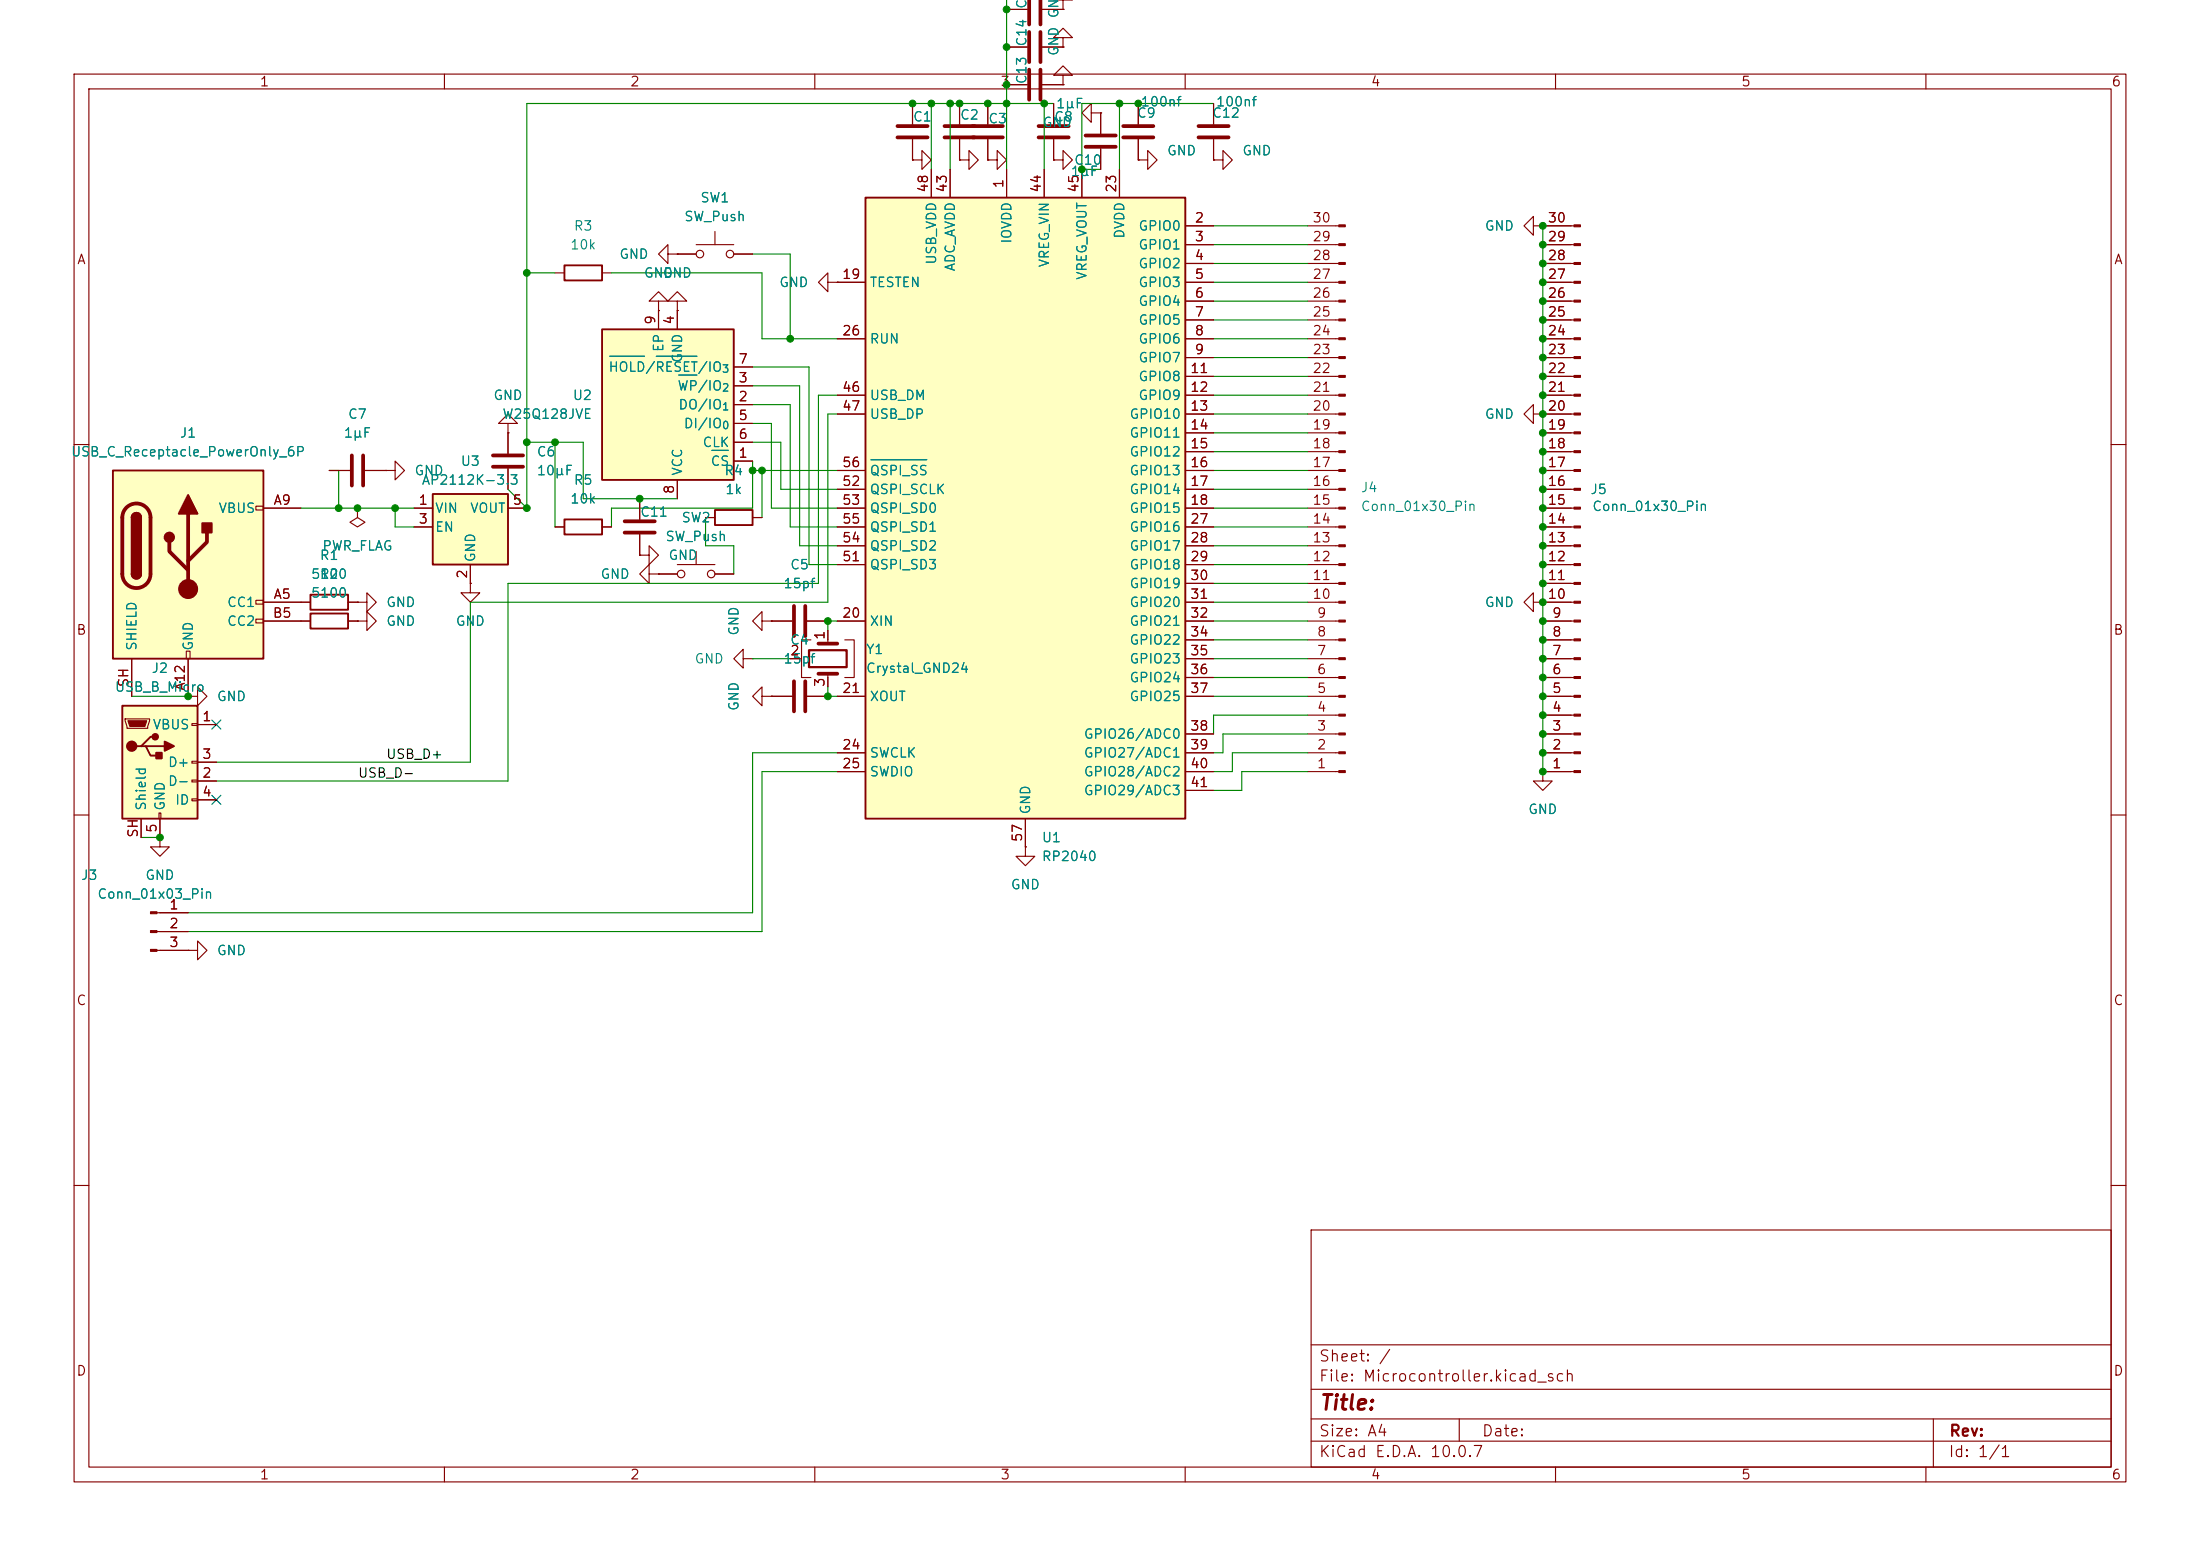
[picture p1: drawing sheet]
<svg xmlns="http://www.w3.org/2000/svg" width="297mm" height="210mm" viewBox="0 0 297 210" stroke-linecap="round" stroke-linejoin="round" font-family="sans-serif">
<g fill="none" stroke="#840000" stroke-width=".15">
<path d="M10 10h277v190h-277zM12 12h273v186h-273zM60 10v2M110 10v2M160 10v2M210 10v2M260 10v2M90.2 34.3v-1.3l-1.3 1.3 1.3 1.3v-1.3h1.2M91.4 34.3h.1M10 60h2M285 60h2M10 110h2"/>
<path d="M138.4 114.3v1.3h1.3l-1.3 1.2-1.2-1.2h1.2M138.4 114.3h.1M208.3 104.1v1.3h1.2l-1.2 1.3-1.3-1.3h1.3M208.3 104.1h.1M285 110h2M21.2 123.2h4.2M21.2 125.7h4.2M21.2 128.3h4.2M10 160h2M177 166h108v32h-108zM285 160h2M60 198v2"/>
<path d="M110 198v2M160 198v2M177 194.5h108M177 191.5h108M177 187.5h108M177 181.5h108M197 191.5v3M210 198v2M260 198v2M261 191.5v6.5"/>
</g>
<g fill="#840000" stroke="#840000" stroke-width=".15">
<path d="M20.3 123.1h.9v.2h-.9z"/>
<path d="M20.3 125.6h.9v.3h-.9z"/>
<path d="M20.3 128.1h.9v.3h-.9z"/>
</g>
<path d="M116.8 26.7h43.2v83.8h-43.2z" fill="#ffffc2"/>
<path d="M116.8 26.7h43.2v83.8h-43.2z" fill="none" stroke="#840000" stroke-width=".25"/>
<g fill="none" stroke="#840000" stroke-width=".15">
<path d="M111.8 38.1v-1.3l-1.3 1.3 1.3 1.3v-1.3h1.2M113 38.1h.1M113 38.1h3.8M125.7 22.9v3.8M128.3 22.9v3.8M135.9 22.9v3.8M141 22.9v3.8M146 22.9v3.8M151.1 22.9v3.8M153.7 21.6h1.2v-1.3l1.3 1.3-1.3 1.3v-1.3M153.7 21.6h.1M160 30.5h3.8"/>
<path d="M160 33h3.8M160 35.6h3.8M160 38.1h3.8M163.8 21.6h1.3v-1.3l1.3 1.3-1.3 1.3v-1.3M163.8 21.6h.1M91.4 40.6h1.3l-1.3-1.2-1.2 1.2h1.2v1.3M91.4 41.9h.1M113 45.7h3.8M113 53.3h3.8M113 55.9h3.8M160 40.6h3.8M160 43.2h3.8"/>
<path d="M160 45.7h3.8M160 48.3h3.8M160 50.8h3.8M160 53.3h3.8M160 55.9h3.8M160 58.4h3.8M63.5 78.7v1.3h1.3l-1.3 1.3-1.3-1.3h1.3M63.5 78.7h.1M113 63.5h3.8M113 66h3.8M113 68.6h3.8M113 71.1h3.8"/>
<path d="M113 73.7h3.8M113 76.2h3.8M160 61h3.8M160 63.5h3.8M160 66h3.8M160 68.6h3.8M160 71.1h3.8M160 73.7h3.8M160 76.2h3.8M160 78.7h3.8M113 83.8h3.8M113 94h3.8"/>
<path d="M160 83.8h3.8M160 94h3.8M160 81.3h3.8M160 86.4h3.8M160 88.9h3.8M160 91.4h3.8M160 99.1h3.8M21.6 113v1.3h1.3l-1.3 1.3-1.3-1.3h1.3M21.6 113h.1M113 101.6h3.8M113 104.1h3.8M138.4 110.5v3.8"/>
<path d="M160 101.6h3.8M160 104.1h3.8M160 106.7h3.8"/>
</g>
<path d="M117.6 62.1h7.5" fill="none" stroke="#008484" stroke-width=".15"/>
<path d="M81.3 44.5h17.8v20.3h-17.8z" fill="#ffffc2"/>
<path d="M81.3 44.5h17.8v20.3h-17.8z" fill="none" stroke="#840000" stroke-width=".25"/>
<g fill="none" stroke="#840000" stroke-width=".15">
<path d="M148.6 15.2v2.8M148.6 20.1v2.8M207 30.5v-1.3l-1.3 1.3 1.3 1.3v-1.3h1.3M208.3 30.5h.1M68.6 57.2h1.2l-1.2-1.3-1.3 1.3h1.3v1.2M68.6 58.4h.1M68.6 58.4v2.8M88.9 40.6h1.3l-1.3-1.2-1.3 1.2h1.3v1.3M88.9 41.9h.1M88.9 41.9v2.6M91.4 41.9v2.6M99.1 54.6h2.5"/>
<path d="M99.1 52.1h2.5M99.1 57.2h2.5M99.1 59.7h2.5M99.1 49.5h2.5M52.1 63.5h1.2v-1.3l1.3 1.3-1.3 1.3v-1.3M52.1 63.5h.1M68.6 63.2v2.8M91.4 64.8v2.5M99.1 62.2h2.5M25.4 128.3h1.3v-1.3l1.2 1.3-1.2 1.2v-1.2M25.4 128.3h.1"/>
</g>
<path d="M82.3 48.1h4.7M88.6 48.1h5.5M91.6 50.6h2.5M96.1 60.8h2.2" fill="none" stroke="#008484" stroke-width=".15"/>
<path d="M146.6 19.8h4M146.6 18.3h4M66.5 61.5h4.1M66.5 63h4.1" fill="none" stroke="#840000" stroke-width=".51"/>
<path d="M58.4 66.7h10.2v9.5h-10.2z" fill="#ffffc2"/>
<path d="M76.2 35.8h5.1v2h-5.1zM58.4 66.7h10.2v9.5h-10.2zM76.2 70.1h5.1v2h-5.1zM96.5 68.8h5.1v2.1h-5.1z" fill="none" stroke="#840000" stroke-width=".25"/>
<g fill="none" stroke="#840000" stroke-width=".15">
<path d="M142.3 -.1l-.1 .1h1.3v1.3M144.7 -.1l.1 .1h-1.3M123.2 14v2.8M123.2 18.8v2.8M129.5 14v2.8M129.5 18.8v2.8M133.3 14v2.8M133.3 18.8v2.8M135.9 11.4h2.8M135.9 1.3h2.8M135.9 6.4h2.8M140.7 11.4h2.8"/>
<path d="M140.7 1.3h2.8M140.7 6.4h2.8M142.2 14v2.8M142.2 18.8v2.8M143.5 1.3h.1M143.5 10.2h1.3l-1.3-1.3-1.3 1.3h1.3v1.2M143.5 11.4h.1M143.5 5.1h1.3l-1.3-1.3-1.3 1.3h1.3v1.3M143.5 6.4h.1M147.3 15.2v-1.2l-1.3 1.2 1.3 1.3v-1.3h1.3M148.6 15.2h.1M153.7 14v2.8"/>
<path d="M153.7 18.8v2.8M163.8 14v2.8M163.8 18.8v2.8M74.9 36.8h1.3M81.3 36.8h1.2M91.4 34.3h2.6M94 33h5.1M96.5 31.2v1.8M99.1 34.3h2.5M123.2 21.6h1.3v-1.3l1.2 1.3-1.2 1.3v-1.3M123.2 21.6h.1M129.5 21.6h1.3v-1.3l1.3 1.3-1.3 1.3v-1.3"/>
<path d="M129.5 21.6h.1M133.3 21.6h1.3v-1.3l1.3 1.3-1.3 1.3v-1.3M133.3 21.6h.1M142.2 21.6h1.3v-1.3l1.3 1.3-1.3 1.3v-1.3M142.2 21.6h.1M176.5 33h4.2M176.5 38.1h4.2M176.5 35.6h4.2M176.5 30.5h4.2M208.3 33h4.2M208.3 38.1h4.2M208.3 35.6h4.2"/>
<path d="M208.3 30.5h4.2M176.5 58.4h4.2M176.5 55.9h4.2M176.5 53.3h4.2M176.5 50.8h4.2M176.5 48.3h4.2M176.5 45.7h4.2M176.5 43.2h4.2M176.5 40.6h4.2M207 55.9v-1.3l-1.3 1.3 1.3 1.3v-1.3h1.3M208.3 55.9h.1M208.3 58.4h4.2"/>
<path d="M208.3 55.9h4.2M208.3 53.3h4.2M208.3 50.8h4.2M208.3 48.3h4.2M208.3 45.7h4.2M208.3 43.2h4.2M208.3 40.6h4.2M55.9 68.6h2.5M55.9 71.1h2.5M63.5 76.2v2.5M68.6 68.6h2.5M74.9 71.1h1.3"/>
<path d="M81.3 71.1h1.2M86.4 74.9h1.2v-1.2l1.3 1.2-1.3 1.3v-1.3M86.4 74.9h.1M86.4 67.3v2.8M86.4 72.1v2.8M87.6 77.5v-1.3l-1.2 1.3 1.2 1.2v-1.2h1.3M88.9 77.5h.1M88.9 77.5h2.5M91.4 76.2h5.1M94 74.4v1.8M95.2 69.9h1.3M96.5 77.5h2.6"/>
<path d="M101.6 69.9h1.3M176.5 68.6h4.2M176.5 71.1h4.2M176.5 78.7h4.2M176.5 76.2h4.2M176.5 73.7h4.2M176.5 66h4.2M176.5 63.5h4.2M176.5 61h4.2M208.3 68.6h4.2M208.3 71.1h4.2M208.3 78.7h4.2"/>
<path d="M208.3 76.2h4.2M208.3 73.7h4.2M208.3 66h4.2M208.3 63.5h4.2M208.3 61h4.2M100.3 88.9v-1.3l-1.2 1.3 1.2 1.3v-1.3h1.3M101.6 88.9h.1M102.9 94v-1.3l-1.3 1.3 1.3 1.3v-1.3h1.2M102.9 83.8v-1.2l-1.3 1.2 1.3 1.3v-1.3h1.2M104.1 94h.1M104.1 83.8h.1M104.1 94h2.8"/>
<path d="M104.1 83.8h2.8M106.7 88.9h1.5M109 94h2.8M109 83.8h2.8M109.5 86.4h-1.3v5h1.3M111.8 85.1v1.8M111.8 90.9v1.8M114 86.4h1.3v5h-1.3M176.5 94h4.2M176.5 99.1h4.2M176.5 96.5h4.2M176.5 91.4h4.2"/>
<path d="M176.5 88.9h4.2M176.5 86.4h4.2M176.5 83.8h4.2M176.5 81.3h4.2M207 81.3v-1.3l-1.3 1.3 1.3 1.3v-1.3h1.3M208.3 81.3h.1M208.3 94h4.2M208.3 99.1h4.2M208.3 96.5h4.2M208.3 91.4h4.2M208.3 88.9h4.2M208.3 86.4h4.2"/>
<path d="M208.3 83.8h4.2M208.3 81.3h4.2M176.5 104.1h4.2M176.5 101.6h4.2M208.3 104.1h4.2M208.3 101.6h4.2"/>
<circle cx="94.5" cy="34.3" r=".51"/>
<circle cx="98.6" cy="34.3" r=".51"/>
<circle cx="91.9" cy="77.5" r=".51"/>
<circle cx="96" cy="77.5" r=".51"/>
</g>
<g fill="none" stroke="#840000" stroke-width=".51">
<path d="M138.9 0v3.3M140.5 0v3.3M121.2 17h4M121.2 18.5h4M127.5 17h7.9M127.5 18.5h7.9M138.9 4.3v4.1M138.9 9.4v4.1M140.2 17h4.1M140.2 18.5h4.1M140.5 4.3v4.1M140.5 9.4v4.1"/>
<path d="M151.6 17h4.1M151.6 18.5h4.1M161.8 17h4.1M161.8 18.5h4.1M84.3 70.4h4.1M84.3 71.9h4.1M107.2 81.8v4.1M107.2 91.9v4.1M108.7 81.8v4.1M108.7 91.9v4.1M110.5 86.9h2.5M110.5 90.9h2.5"/>
</g>
<g fill="#840000" stroke="#840000" stroke-width=".15">
<path d="M180.7 104h.9v.3h-.9z"/>
<path d="M180.7 101.5h.9v.2h-.9z"/>
<path d="M180.7 98.9h.9v.3h-.9z"/>
<path d="M180.7 96.4h.9v.2h-.9z"/>
<path d="M180.7 93.9h.9v.2h-.9z"/>
<path d="M180.7 91.3h.9v.3h-.9z"/>
<path d="M180.7 88.8h.9v.2h-.9z"/>
<path d="M180.7 86.2h.9v.3h-.9z"/>
<path d="M180.7 83.7h.9v.2h-.9z"/>
<path d="M180.7 81.2h.9v.2h-.9z"/>
<path d="M180.7 78.6h.9v.3h-.9z"/>
<path d="M180.7 76.1h.9v.2h-.9z"/>
<path d="M180.7 73.5h.9v.3h-.9z"/>
<path d="M180.7 71h.9v.2h-.9z"/>
<path d="M180.7 68.5h.9v.2h-.9z"/>
<path d="M180.7 65.9h.9v.3h-.9z"/>
<path d="M180.7 63.4h.9v.2h-.9z"/>
<path d="M180.7 60.8h.9v.3h-.9z"/>
<path d="M180.7 58.3h.9v.2h-.9z"/>
<path d="M180.7 55.8h.9v.2h-.9z"/>
<path d="M180.7 53.2h.9v.3h-.9z"/>
<path d="M180.7 50.7h.9v.2h-.9z"/>
<path d="M180.7 48.1h.9v.3h-.9z"/>
<path d="M180.7 45.6h.9v.2h-.9z"/>
<path d="M180.7 43.1h.9v.2h-.9z"/>
<path d="M180.7 40.5h.9v.3h-.9z"/>
<path d="M180.7 38h.9v.2h-.9z"/>
<path d="M180.7 35.4h.9v.3h-.9z"/>
<path d="M180.7 32.9h.9v.2h-.9z"/>
<path d="M180.7 30.4h.9v.2h-.9z"/>
<path d="M212.5 104h.9v.3h-.9z"/>
<path d="M212.5 101.5h.9v.2h-.9z"/>
<path d="M212.5 98.9h.9v.3h-.9z"/>
<path d="M212.5 96.4h.9v.2h-.9z"/>
<path d="M212.5 93.9h.9v.2h-.9z"/>
<path d="M212.5 91.3h.9v.3h-.9z"/>
<path d="M212.5 88.8h.9v.2h-.9z"/>
<path d="M212.5 86.2h.9v.3h-.9z"/>
<path d="M212.5 83.7h.9v.2h-.9z"/>
<path d="M212.5 81.2h.9v.2h-.9z"/>
<path d="M212.5 78.6h.9v.3h-.9z"/>
<path d="M212.5 76.1h.9v.2h-.9z"/>
<path d="M212.5 73.5h.9v.3h-.9z"/>
<path d="M212.5 71h.9v.2h-.9z"/>
<path d="M212.5 68.5h.9v.2h-.9z"/>
<path d="M212.5 65.9h.9v.3h-.9z"/>
<path d="M212.5 63.4h.9v.2h-.9z"/>
<path d="M212.5 60.8h.9v.3h-.9z"/>
<path d="M212.5 58.3h.9v.2h-.9z"/>
<path d="M212.5 55.8h.9v.2h-.9z"/>
<path d="M212.5 53.2h.9v.3h-.9z"/>
<path d="M212.5 50.7h.9v.2h-.9z"/>
<path d="M212.5 48.1h.9v.3h-.9z"/>
<path d="M212.5 45.6h.9v.2h-.9z"/>
<path d="M212.5 43.1h.9v.2h-.9z"/>
<path d="M212.5 40.5h.9v.3h-.9z"/>
<path d="M212.5 38h.9v.2h-.9z"/>
<path d="M212.5 35.4h.9v.3h-.9z"/>
<path d="M212.5 32.9h.9v.2h-.9z"/>
<path d="M212.5 30.4h.9v.2h-.9z"/>
</g>
<path d="M109.2 87.8h5.1v2.2h-5.1z" fill="none" stroke="#840000" stroke-width=".3"/>
<path d="M15.2 63.5h20.4v25.4h-20.4z" fill="#ffffc2"/>
<path d="M34.5 68.3h1.1v.5h-1.1zM35.6 68.6h5M17.8 88.9v5.1M25.1 87.9h.6v1h-.6zM25.4 88.9v5.1M34.5 81h1.1v.5h-1.1zM34.5 83.6h1.1v.5h-1.1zM35.6 81.3h5M35.6 83.8h5" fill="none" stroke="#840000" stroke-width=".15"/>
<path d="M15.2 63.5h20.4v25.4h-20.4zM17.8 69.9a.64 .64 0 0 1 .6-.7 .64 .64 0 0 1 .6 .7M17.8 77.5a.64 .64 0 0 0 .6 .6 .64 .64 0 0 0 .6-.6" fill="none" stroke="#840000" stroke-width=".25"/>
<path d="M17.1 68.5a1.9 1.9 0 0 1 2-.4 1.9 1.9 0 0 1 1.2 1.8v7.6a1.91 1.91 0 0 1-1.9 1.9 1.91 1.91 0 0 1-1.9-1.9v-7.6a1.9 1.9 0 0 1 .6-1.4zM22.9 73.2v1.2l2.5 2.6M25.4 69.3v10.2M27.9 71.9v1.3l-2.5 2.5" fill="none" stroke="#840000" stroke-width=".51"/>
<g fill="#840000" stroke="#840000" stroke-width=".25">
<path d="M17.8 69.9h1.2v7.6h-1.2z"/>
<path d="M18 69.4a.64 .64 0 0 1 .7-.1 .64 .64 0 0 1 .3 .6h-1.2z"/>
<path d="M17.8 77.5h1.2a.64 .64 0 0 1-.6 .6 .64 .64 0 0 1-.6-.6z"/>
<path d="M25.4 66.8l1.3 2.5h-2.6z"/>
<path d="M27.3 70.6h1.3v1.3h-1.3z"/>
<circle cx="22.9" cy="72.5" r=".63"/>
</g>
<circle cx="25.4" cy="79.5" r="1.27" fill="#840000" stroke="#840000" stroke-width=".15"/>
<path d="M16.5 95.3h10.2v15.2h-10.2z" fill="#ffffc2"/>
<path d="M16.5 95.3h10.2v15.2h-10.2zM21 99.4h-.7l-1.3 1.3h-.6M41.9 80.3h5.1v2h-5.1zM41.9 82.8h5.1v2h-5.1zM19 100.7h.7l.6 1.3h1.3M19.7 100.7h2.5" fill="none" stroke="#840000" stroke-width=".25"/>
<g fill="none" stroke="#840000" stroke-width=".15">
<path d="M123.2 14v2.8M123.2 18.8v2.8M129.5 14v2.8M129.5 18.8v2.8M133.3 14v2.8M133.3 18.8v2.8M135.9 1.3h2.8M135.9 6.4h2.8M135.9 11.4h2.8M140.7 1.3h2.8M140.7 6.4h2.8M140.7 11.4h2.8"/>
<path d="M142.2 14v2.8M142.2 18.8v2.8M143.5 1.3h.1M143.5 11.4h.1M143.5 6.4h.1M148.6 15.2h.1M148.6 15.2v2.8M153.7 14v2.8M153.7 18.8v2.8M163.8 14v2.8M163.8 18.8v2.8M91.4 34.3h.1"/>
<path d="M91.4 34.3h2.6M99.1 34.3h2.5M113 38.1h.1M113 38.1h3.8M123.2 21.6h.1M125.7 22.9v3.8M128.3 22.9v3.8M129.5 21.6h.1M133.3 21.6h.1M135.9 22.9v3.8M141 22.9v3.8M142.2 21.6h.1"/>
<path d="M146 22.9v3.8M148.6 20.1v2.8M151.1 22.9v3.8M153.7 21.6h.1M160 30.5h3.8M160 33h3.8M160 35.6h3.8M160 38.1h3.8M163.8 21.6h.1M208.3 30.5h.1M208.3 30.5h3.8M208.3 33h3.8"/>
<path d="M208.3 35.6h3.8M208.3 38.1h3.8M68.6 58.4h.1M68.6 58.4v2.8M88.9 41.9h.1M88.9 41.9v2.6M91.4 41.9h.1M91.4 41.9v2.6M99.1 54.6h2.5M99.1 52.1h2.5M99.1 57.2h2.5M99.1 59.7h2.5"/>
<path d="M99.1 49.5h2.5M113 45.7h3.8M113 53.3h3.8M113 55.9h3.8M160 40.6h3.8M160 43.2h3.8M160 45.7h3.8M160 48.3h3.8M160 50.8h3.8M160 53.3h3.8M160 55.9h3.8M160 58.4h3.8"/>
<path d="M208.3 55.9h.1M208.3 40.6h3.8M208.3 43.2h3.8M208.3 45.7h3.8M208.3 48.3h3.8M208.3 50.8h3.8M208.3 53.3h3.8M208.3 55.9h3.8M208.3 58.4h3.8M35.6 68.6h5M44.4 63.5h2.8M48.3 68.6v1.3l1 .6-1 .6-1.1-.6 1.1-.6"/>
<path d="M48.3 68.6h.1M49.3 63.5h2.8M52.1 63.5h.1M55.9 68.6h2.5M55.9 71.1h2.5M63.5 78.7h.1M63.5 76.2v2.5M68.6 68.6h2.5M68.6 63.2v2.8M74.9 71.1h1.3M81.3 71.1h1.2M86.4 74.9h.1"/>
<path d="M86.4 67.3v2.8M86.4 72.1v2.8M88.9 77.5h.1M88.9 77.5h2.5M91.4 64.8v2.5M95.2 69.9h1.3M96.5 77.5h2.6M99.1 62.2h2.5M101.6 69.9h1.3M113 63.5h3.8M113 66h3.8M113 68.6h3.8"/>
<path d="M113 71.1h3.8M113 73.7h3.8M113 76.2h3.8M160 63.5h3.8M160 61h3.8M160 66h3.8M160 68.6h3.8M160 71.1h3.8M160 73.7h3.8M160 76.2h3.8M160 78.7h3.8M208.3 63.5h3.8"/>
<path d="M208.3 61h3.8M208.3 66h3.8M208.3 68.6h3.8M208.3 71.1h3.8M208.3 73.7h3.8M208.3 76.2h3.8M208.3 78.7h3.8M16.9 97h3.3v.3l-.3 1h-2.8zM17.8 88.9v5.1M25.4 94h1.3v-1.3l1.2 1.3-1.2 1.3v-1.3M25.4 94h.1M25.4 88.9v5.1"/>
<path d="M25.9 97.7h.8v.2h-.8zM26.7 97.8h2.5M35.6 81.3h6.3M35.6 83.8h6.3M47 81.3h1.3M47 83.8h1.3M48.3 81.3h1.2v-1.3l1.3 1.3-1.3 1.3v-1.3M48.3 81.3h.1M48.3 83.8h1.2v-1.2l1.3 1.2-1.3 1.3v-1.3M48.3 83.8h.1M104.1 94h.1M104.1 83.8h.1"/>
<path d="M104.1 83.8h2.8M104.1 94h2.8M106.7 88.9h1.2M109 83.8h2.8M109 94h2.8M111.8 85.1v1.3M111.8 91.4v1.3M113 83.8h3.8M113 94h3.8M160 81.3h3.8M160 83.8h3.8M160 94h3.8"/>
<path d="M160 86.4h3.8M160 88.9h3.8M160 91.4h3.8M160 99.1h3.8M208.3 81.3h.1M208.3 81.3h3.8M208.3 83.8h3.8M208.3 94h3.8M208.3 86.4h3.8M208.3 88.9h3.8M208.3 91.4h3.8M208.3 99.1h3.8"/>
<path d="M208.3 96.5h3.8M19 110.5v2.5M21.5 109.7h.2v.8h-.2zM21.6 113h.1M21.6 110.5v2.5M25.9 102.7h.8v.3h-.8zM25.9 105.3h.8v.2h-.8zM25.9 107.8h.8v.3h-.8zM26.7 105.4h2.5M26.7 102.9h2.5M26.7 108h2.5M113 101.6h3.8"/>
<path d="M113 104.1h3.8M138.4 114.3h.1M138.4 110.5v3.8M160 101.6h3.8M160 104.1h3.8M160 106.7h3.8M208.3 104.1h.1M208.3 101.6h3.8M208.3 104.1h3.8M21.6 123.2h3.8M21.6 125.7h3.8M21.6 128.3h3.8"/>
<path d="M25.4 128.3h.1"/>
</g>
<path d="M17.3 97.3h2.5l-.2 .7h-2.1z" fill="#840000" stroke="#840000" stroke-width=".15"/>
<g fill="#840000" stroke="#840000" stroke-width=".25">
<path d="M21.1 101.6h.7v.8h-.7z"/>
<path d="M22.2 100.1l1.3 .6-1.3 .6z"/>
<circle cx="17.8" cy="100.7" r=".63"/>
<circle cx="21" cy="99.4" r=".38"/>
</g>
<path d="M47.5 61.5v4M49 61.5v4" fill="none" stroke="#840000" stroke-width=".51"/>
<g fill="none" stroke="#008400" stroke-width=".15">
<path d="M135.9 -.1v23M125.7 14v8.9M128.3 14v8.9M141 14v8.9M142.2 14h-71.1v54.6l-2.5-2.6M151.1 14v8.9M163.8 14h-17.8v8.9h2.6M71.1 36.8h3.8M82.5 36.8h20.4v8.9h10.1M101.6 34.3h5.1v11.4M163.8 30.5h12.7M163.8 33h12.7"/>
<path d="M163.8 38.1h12.7M163.8 35.6h12.7M208.3 30.5v73.6M71.1 59.7h7.6v7.6h12.7M74.9 59.7v11.4M101.6 54.6h5.1v16.5h6.3M101.6 57.2h2.5v11.4h8.9M101.6 49.5h7.6v26.7h3.8M101.6 59.7h3.8v6.3h7.6M101.6 52.1h6.3v21.6h5.1M113 53.3h-2.5v25.4h-41.9v26.7h-39.4M113 55.9h-1.2v25.4h-48.3v21.6h-34.3"/>
<path d="M163.8 45.7h12.7M163.8 55.9h12.7M163.8 40.6h12.7M163.8 43.2h12.7M163.8 50.8h12.7M163.8 58.4h12.7M163.8 53.3h12.7M163.8 48.3h12.7M40.6 68.6h15.3M44.4 63.5h1.3v5.1M53.3 68.6v2.5h2.6M95.2 69.9v3.8h3.9v3.8"/>
<path d="M101.6 62.2v6.4h-19.1v2.5M101.6 63.5h11.4M102.9 63.5v6.4M163.8 68.6h12.7M163.8 71.1h12.7M163.8 76.2h12.7M163.8 63.5h12.7M163.8 78.7h12.7M163.8 66h12.7M163.8 61h12.7M163.8 73.7h12.7M17.8 94h7.6"/>
<path d="M101.6 88.9h5.1M111.8 92.7v1.3h1.2M113 83.8h-1.2v1.3M163.8 94h12.7M163.8 81.3h12.7M163.8 88.9h12.7M163.8 83.8h12.7M163.8 91.4h12.7M163.8 86.4h12.7M176.5 99.1h-11.4v2.5h-1.3M176.5 96.5h-12.7v2.6M19 113h2.6"/>
<path d="M113 104.1h-10.1v21.6h-77.5M113 101.6h-11.4v21.6h-76.2M176.5 101.6h-10.1v2.5h-2.6M176.5 104.1h-8.9v2.6h-3.8"/>
</g>
<path d="M28.6 97.2l1.2 1.2M29.8 97.2l-1.2 1.2M28.6 107.3l1.2 1.3M29.8 107.3l-1.2 1.3" fill="none" stroke="#000084" stroke-width=".15"/>
<path d="M82.3 48.1h4.7M88.6 48.1h5.5M91.6 50.6h2.5M96.1 60.8h2.2M117.6 62.1h7.5" fill="none" stroke="#008484" stroke-width=".15"/>
<g fill="#008400" stroke="#008400" stroke-width=".14">
<circle cx="208.3" cy="96.5" r=".46"/>
<circle cx="208.3" cy="99.1" r=".46"/>
<circle cx="208.3" cy="104.1" r=".46"/>
<circle cx="208.3" cy="101.6" r=".46"/>
<circle cx="208.3" cy="83.8" r=".46"/>
<circle cx="208.3" cy="81.3" r=".46"/>
<circle cx="208.3" cy="86.4" r=".46"/>
<circle cx="208.3" cy="94" r=".46"/>
<circle cx="208.3" cy="88.9" r=".46"/>
<circle cx="208.3" cy="91.4" r=".46"/>
<circle cx="71.1" cy="59.7" r=".46"/>
<circle cx="71.1" cy="36.8" r=".46"/>
<circle cx="86.4" cy="67.3" r=".46"/>
<circle cx="106.7" cy="45.7" r=".46"/>
<circle cx="53.3" cy="68.6" r=".46"/>
<circle cx="111.8" cy="94" r=".46"/>
<circle cx="208.3" cy="33" r=".46"/>
<circle cx="208.3" cy="35.6" r=".46"/>
<circle cx="208.3" cy="38.1" r=".46"/>
<circle cx="208.3" cy="30.5" r=".46"/>
<circle cx="146" cy="22.9" r=".46"/>
<circle cx="208.3" cy="40.6" r=".46"/>
<circle cx="208.3" cy="43.2" r=".46"/>
<circle cx="208.3" cy="45.7" r=".46"/>
<circle cx="153.7" cy="14" r=".46"/>
<circle cx="135.9" cy="14" r=".46"/>
<circle cx="141" cy="14" r=".46"/>
<circle cx="151.1" cy="14" r=".46"/>
<circle cx="208.3" cy="61" r=".46"/>
<circle cx="208.3" cy="58.4" r=".46"/>
<circle cx="208.3" cy="55.9" r=".46"/>
<circle cx="208.3" cy="68.6" r=".46"/>
<circle cx="208.3" cy="71.1" r=".46"/>
<circle cx="208.3" cy="76.2" r=".46"/>
<circle cx="208.3" cy="78.7" r=".46"/>
<circle cx="208.3" cy="73.7" r=".46"/>
<circle cx="208.3" cy="50.8" r=".46"/>
<circle cx="208.3" cy="53.3" r=".46"/>
<circle cx="208.3" cy="48.3" r=".46"/>
<circle cx="208.3" cy="63.5" r=".46"/>
<circle cx="208.3" cy="66" r=".46"/>
<circle cx="102.9" cy="63.5" r=".46"/>
<circle cx="101.6" cy="63.5" r=".46"/>
<circle cx="111.8" cy="83.8" r=".46"/>
<circle cx="74.9" cy="59.7" r=".46"/>
<circle cx="71.1" cy="68.6" r=".46"/>
<circle cx="128.3" cy="14" r=".46"/>
<circle cx="123.2" cy="14" r=".46"/>
<circle cx="125.7" cy="14" r=".46"/>
<circle cx="135.9" cy="11.4" r=".46"/>
<circle cx="133.3" cy="14" r=".46"/>
<circle cx="135.9" cy="1.3" r=".46"/>
<circle cx="135.9" cy="6.4" r=".46"/>
<circle cx="129.5" cy="14" r=".46"/>
<circle cx="48.3" cy="68.6" r=".46"/>
<circle cx="45.7" cy="68.6" r=".46"/>
<circle cx="25.4" cy="94" r=".46"/>
<circle cx="21.6" cy="113" r=".46"/>
</g>
<text font-size="2" fill="#840000" x="178" y="190.8">Title:</text>
<g font-size="1.5" fill="#840000">
<text x="178" y="184.1">Sheet: /</text>
<text x="178" y="186.8">File: Microcontroller.kicad_sch</text>
<text x="178" y="197">KiCad E.D.A. 10.0.7</text>
<text x="178" y="194.2">Size: A4</text>
<text x="200" y="194.2">Date:</text>
<text x="263" y="197">Id: 1/1</text>
<text x="263" y="194.2">Rev:</text>
</g>
<g font-size="1.3" fill="#008484">
<text x="138.9" y="1.3" transform="rotate(-90 138.9 1.3)">C1</text>
<text x="143.2" y="2.6" transform="rotate(-90 143.2 2.6)">GND</text>
<text x="138.9" y="11.4" transform="rotate(-90 138.9 11.4)">C13</text>
<text x="138.9" y="6.4" transform="rotate(-90 138.9 6.4)">C14</text>
<text x="143.2" y="7.6" transform="rotate(-90 143.2 7.6)">GND</text>
<text x="123.2" y="16.7">C1</text>
<text x="129.5" y="16.5">C2</text>
<text x="133.3" y="17">C3</text>
<text x="140.7" y="17.5">GND</text>
<text x="142.2" y="16.7">C8</text>
<text x="142.5" y="14.9">1µF</text>
<text x="153.4" y="16.2">C9</text>
<text x="153.9" y="14.7">100nf</text>
<text x="163.6" y="16.2">C12</text>
<text x="164.1" y="14.7">100nf</text>
<text x="144.9" y="22.6">C10</text>
<text x="157.5" y="21.3">GND</text>
<text x="167.6" y="21.3">GND</text>
<text x="94.5" y="27.6">SW1</text>
<text x="144.5" y="24.1">1µF</text>
<text x="76.9" y="34">10k</text>
<text x="77.4" y="31.4">R3</text>
<text x="83.5" y="35.3">GND</text>
<text x="92.3" y="30.2">SW_Push</text>
<text x="126.7" y="35.8" transform="rotate(-90 126.7 35.8)">USB_VDD</text>
<text x="136.9" y="33" transform="rotate(-90 136.9 33)">IOVDD</text>
<text x="152.1" y="32.3" transform="rotate(-90 152.1 32.3)">DVDD</text>
<text x="153.6" y="31.4">GPIO0</text>
<text x="153.6" y="34">GPIO1</text>
<text x="200.4" y="31.4">GND</text>
<text x="86.8" y="37.8">GND</text>
<text x="89.4" y="37.8">GND</text>
<text x="105.1" y="39.1">GND</text>
<text x="117.3" y="39.1">TESTEN</text>
<text x="129.2" y="36.7" transform="rotate(-90 129.2 36.7)">ADC_AVDD</text>
<text x="141.9" y="36.2" transform="rotate(-90 141.9 36.2)">VREG_VIN</text>
<text x="147" y="37.9" transform="rotate(-90 147 37.9)">VREG_VOUT</text>
<text x="153.6" y="36.5">GPIO2</text>
<text x="153.6" y="39.1">GPIO3</text>
<text x="153.6" y="41.6">GPIO4</text>
<text x="89.9" y="47.6" transform="rotate(-90 89.9 47.6)">EP</text>
<text x="117.3" y="46.7">RUN</text>
<text x="153.6" y="44.1">GPIO5</text>
<text x="153.6" y="46.7">GPIO6</text>
<text x="82.1" y="50.5">HOLD/RESET/IO</text>
<text x="91.4" y="53">WP/IO</text>
<text x="92.4" y="49.1" transform="rotate(-90 92.4 49.1)">GND</text>
<text x="153.6" y="49.2">GPIO7</text>
<text x="153.6" y="51.8">GPIO8</text>
<text x="24.2" y="59.4">J1</text>
<text x="46.3" y="59.4">1µF</text>
<text x="46.9" y="56.8">C7</text>
<text x="66.5" y="54.3">GND</text>
<text x="67.7" y="56.8">W25Q128JVE</text>
<text x="77.2" y="54.3">U2</text>
<text x="91.5" y="55.6">DO/IO</text>
<text x="92.2" y="58.1">DI/IO</text>
<text x="117.3" y="54.3">USB_DM</text>
<text x="117.3" y="56.8">USB_DP</text>
<text x="152.4" y="56.8">GPIO10</text>
<text x="152.4" y="59.4">GPIO11</text>
<text x="153.6" y="54.3">GPIO9</text>
<text x="200.4" y="56.8">GND</text>
<text x="9.5" y="61.9">USB_C_Receptacle_PowerOnly_6P</text>
<text x="55.9" y="64.5">GND</text>
<text x="56.8" y="65.7">AP2112K-3.3</text>
<text x="62.1" y="63.2">U3</text>
<text x="72.4" y="61.9">C6</text>
<text x="72.4" y="64.5">10µF</text>
<text x="77.4" y="65.7">R5</text>
<text x="92.4" y="64.3" transform="rotate(-90 92.4 64.3)">VCC</text>
<text x="94.8" y="60.7">CLK</text>
<text x="95.8" y="63.2">CS</text>
<text x="97.7" y="64.5">R4</text>
<text x="117.3" y="64.5">QSPI_SS</text>
<text x="152.4" y="61.9">GPIO12</text>
<text x="152.4" y="64.5">GPIO13</text>
<text x="29.4" y="69.5">VBUS</text>
<text x="58.6" y="69.5">VIN</text>
<text x="63.4" y="69.5">VOUT</text>
<text x="76.9" y="68.3">10k</text>
<text x="86.3" y="70.1">C11</text>
<text x="91.9" y="70.8">SW2</text>
<text x="97.8" y="67">1k</text>
<text x="117.3" y="67">QSPI_SCLK</text>
<text x="117.3" y="69.5">QSPI_SD0</text>
<text x="152.4" y="67">GPIO14</text>
<text x="152.4" y="69.5">GPIO15</text>
<text x="183.6" y="66.7">J4</text>
<text x="183.6" y="69.3">Conn_01x30_Pin</text>
<text x="214.6" y="67">J5</text>
<text x="214.9" y="69.3">Conn_01x30_Pin</text>
<text x="43.1" y="75.9">R1</text>
<text x="43.4" y="74.6">PWR_FLAG</text>
<text x="58.6" y="72.1">EN</text>
<text x="64.5" y="76" transform="rotate(-90 64.5 76)">GND</text>
<text x="89.7" y="73.4">SW_Push</text>
<text x="90.2" y="75.9">GND</text>
<text x="106.6" y="77.2">C5</text>
<text x="117.3" y="77.2">QSPI_SD3</text>
<text x="117.3" y="74.6">QSPI_SD2</text>
<text x="117.3" y="72.1">QSPI_SD1</text>
<text x="152.4" y="72.1">GPIO16</text>
<text x="152.4" y="74.6">GPIO17</text>
<text x="152.4" y="77.2">GPIO18</text>
<text x="30.6" y="82.2">CC1</text>
<text x="41.9" y="78.4">5100</text>
<text x="41.9" y="81">5100</text>
<text x="43.1" y="78.4">R2</text>
<text x="52.1" y="82.2">GND</text>
<text x="81" y="78.4">GND</text>
<text x="105.7" y="79.7">15pf</text>
<text x="152.4" y="79.7">GPIO19</text>
<text x="152.4" y="82.2">GPIO20</text>
<text x="200.4" y="82.2">GND</text>
<text x="18.7" y="87.9" transform="rotate(-90 18.7 87.9)">SHIELD</text>
<text x="26.4" y="87.9" transform="rotate(-90 26.4 87.9)">GND</text>
<text x="30.6" y="84.8">CC2</text>
<text x="52.1" y="84.8">GND</text>
<text x="61.4" y="84.8">GND</text>
<text x="93.7" y="89.9">GND</text>
<text x="100" y="85.9" transform="rotate(-90 100 85.9)">GND</text>
<text x="105.7" y="89.9">15pf</text>
<text x="106.6" y="87.3">C4</text>
<text x="116.8" y="88.6">Y1</text>
<text x="117.3" y="84.8">XIN</text>
<text x="152.4" y="84.8">GPIO21</text>
<text x="152.4" y="87.3">GPIO22</text>
<text x="152.4" y="89.9">GPIO23</text>
<text x="15.4" y="93.7">USB_B_Micro</text>
<text x="20.4" y="91.1">J2</text>
<text x="29.2" y="94.9">GND</text>
<text x="116.8" y="91.1">Crystal_GND24</text>
<text x="117.3" y="94.9">XOUT</text>
<text x="152.4" y="92.4">GPIO24</text>
<text x="152.4" y="94.9">GPIO25</text>
<text x="20.5" y="98.8">VBUS</text>
<text x="100" y="96" transform="rotate(-90 100 96)">GND</text>
<text x="146.2" y="100">GPIO26/ADC0</text>
<text x="22.6" y="106.4">D-</text>
<text x="22.6" y="103.8">D+</text>
<text x="117.3" y="102.6">SWCLK</text>
<text x="117.3" y="105.1">SWDIO</text>
<text x="146.2" y="102.6">GPIO27/ADC1</text>
<text x="146.2" y="105.1">GPIO28/ADC2</text>
<text x="146.2" y="107.6">GPIO29/ADC3</text>
<text x="20" y="109.5" transform="rotate(-90 20 109.5)">Shield</text>
<text x="22.6" y="109.5" transform="rotate(-90 22.6 109.5)">GND</text>
<text x="23.6" y="108.9">ID</text>
<text x="139.4" y="110" transform="rotate(-90 139.4 110)">GND</text>
<text x="140.6" y="114">U1</text>
<text x="206.2" y="110.2">GND</text>
<text x="10.8" y="119.1">J3</text>
<text x="19.5" y="119.1">GND</text>
<text x="140.6" y="116.5">RP2040</text>
<text x="13.1" y="121.6">Conn_01x03_Pin</text>
<text x="136.4" y="120.3">GND</text>
<text x="29.2" y="129.2">GND</text>
</g>
<g font-size="1.3" fill="#840000">
<text x="35" y="12">1</text>
<text x="85" y="12">2</text>
<text x="135" y="12">3</text>
<text x="185" y="12">4</text>
<text x="235" y="12">5</text>
<text x="285" y="12">6</text>
<text x="125.6" y="26.1" transform="rotate(-90 125.6 26.1)">48</text>
<text x="128.1" y="26.1" transform="rotate(-90 128.1 26.1)">43</text>
<text x="135.8" y="25.5" transform="rotate(-90 135.8 25.5)">1</text>
<text x="140.8" y="26.1" transform="rotate(-90 140.8 26.1)">44</text>
<text x="145.9" y="26.1" transform="rotate(-90 145.9 26.1)">45</text>
<text x="151" y="26.1" transform="rotate(-90 151 26.1)">23</text>
<text x="10.3" y="36">A</text>
<text x="161.2" y="30.3">2</text>
<text x="161.2" y="32.9">3</text>
<text x="161.2" y="35.4">4</text>
<text x="177.1" y="35.4">28</text>
<text x="177.1" y="32.9">29</text>
<text x="177.1" y="30.3">30</text>
<text x="208.8" y="35.4">28</text>
<text x="208.8" y="32.9">29</text>
<text x="208.8" y="30.3">30</text>
<text x="285.3" y="36">A</text>
<text x="113.6" y="38">19</text>
<text x="161.2" y="38">5</text>
<text x="161.2" y="40.5">6</text>
<text x="177.1" y="40.5">26</text>
<text x="177.1" y="38">27</text>
<text x="208.8" y="40.5">26</text>
<text x="208.8" y="38">27</text>
<text x="88.8" y="43.9" transform="rotate(-90 88.8 43.9)">9</text>
<text x="91.3" y="43.9" transform="rotate(-90 91.3 43.9)">4</text>
<text x="113.6" y="45.6">26</text>
<text x="161.2" y="43">7</text>
<text x="161.2" y="45.6">8</text>
<text x="177.1" y="45.6">24</text>
<text x="177.1" y="43">25</text>
<text x="208.8" y="45.6">24</text>
<text x="208.8" y="43">25</text>
<text x="99.6" y="51.9">3</text>
<text x="99.6" y="49.4">7</text>
<text x="113.6" y="53.2">46</text>
<text x="160.6" y="50.7">11</text>
<text x="160.6" y="53.2">12</text>
<text x="161.2" y="48.1">9</text>
<text x="177.1" y="53.2">21</text>
<text x="177.1" y="50.7">22</text>
<text x="177.1" y="48.1">23</text>
<text x="208.8" y="53.2">21</text>
<text x="208.8" y="50.7">22</text>
<text x="208.8" y="48.1">23</text>
<text x="99.6" y="54.5">2</text>
<text x="99.6" y="57">5</text>
<text x="99.6" y="59.6">6</text>
<text x="113.6" y="55.7">47</text>
<text x="160.6" y="55.7">13</text>
<text x="160.6" y="58.3">14</text>
<text x="177.1" y="58.3">19</text>
<text x="177.1" y="55.7">20</text>
<text x="208.8" y="58.3">19</text>
<text x="208.8" y="55.7">20</text>
<text x="99.6" y="62.1">1</text>
<text x="113.6" y="65.9">52</text>
<text x="113.6" y="63.4">56</text>
<text x="160.6" y="60.8">15</text>
<text x="160.6" y="63.4">16</text>
<text x="160.6" y="65.9">17</text>
<text x="177.1" y="65.9">16</text>
<text x="177.1" y="63.4">17</text>
<text x="177.1" y="60.8">18</text>
<text x="208.8" y="65.9">16</text>
<text x="208.8" y="63.4">17</text>
<text x="208.8" y="60.8">18</text>
<text x="36.8" y="68.4">A9</text>
<text x="56.4" y="68.4">1</text>
<text x="56.4" y="71">3</text>
<text x="69.1" y="68.4">5</text>
<text x="91.3" y="66.8" transform="rotate(-90 91.3 66.8)">8</text>
<text x="113.6" y="68.4">53</text>
<text x="113.6" y="71">55</text>
<text x="160.6" y="68.4">18</text>
<text x="160.6" y="71">27</text>
<text x="177.1" y="71">14</text>
<text x="177.1" y="68.4">15</text>
<text x="208.8" y="71">14</text>
<text x="208.8" y="68.4">15</text>
<text x="113.6" y="76.1">51</text>
<text x="113.6" y="73.5">54</text>
<text x="160.6" y="73.5">28</text>
<text x="160.6" y="76.1">29</text>
<text x="177.1" y="76.1">12</text>
<text x="177.1" y="73.5">13</text>
<text x="208.8" y="76.1">12</text>
<text x="208.8" y="73.5">13</text>
<text x="36.7" y="83.7">B5</text>
<text x="36.8" y="81.1">A5</text>
<text x="63.4" y="78.2" transform="rotate(-90 63.4 78.2)">2</text>
<text x="113.6" y="83.7">20</text>
<text x="160.6" y="78.6">30</text>
<text x="160.6" y="81.1">31</text>
<text x="160.6" y="83.7">32</text>
<text x="177.1" y="81.1">10</text>
<text x="177.1" y="78.6">11</text>
<text x="177.7" y="83.7">9</text>
<text x="208.8" y="81.1">10</text>
<text x="208.8" y="78.6">11</text>
<text x="209.5" y="83.7">9</text>
<text x="10.2" y="86">B</text>
<text x="106.6" y="88.8">2</text>
<text x="111.6" y="86.5" transform="rotate(-90 111.6 86.5)">1</text>
<text x="160.6" y="86.2">34</text>
<text x="160.6" y="88.8">35</text>
<text x="177.7" y="88.8">7</text>
<text x="177.7" y="86.2">8</text>
<text x="209.5" y="88.8">7</text>
<text x="209.5" y="86.2">8</text>
<text x="285.2" y="86">B</text>
<text x="17.6" y="92.8" transform="rotate(-90 17.6 92.8)">SH</text>
<text x="25.3" y="93.3" transform="rotate(-90 25.3 93.3)">A12</text>
<text x="111.6" y="92.8" transform="rotate(-90 111.6 92.8)">3</text>
<text x="113.6" y="93.8">21</text>
<text x="160.6" y="91.3">36</text>
<text x="160.6" y="93.8">37</text>
<text x="177.7" y="93.8">5</text>
<text x="177.7" y="91.3">6</text>
<text x="209.5" y="93.8">5</text>
<text x="209.5" y="91.3">6</text>
<text x="27.2" y="97.7">1</text>
<text x="113.6" y="101.5">24</text>
<text x="160.6" y="98.9">38</text>
<text x="160.6" y="101.5">39</text>
<text x="177.7" y="101.5">2</text>
<text x="177.7" y="98.9">3</text>
<text x="177.7" y="96.4">4</text>
<text x="209.5" y="101.5">2</text>
<text x="209.5" y="98.9">3</text>
<text x="209.5" y="96.4">4</text>
<text x="27.2" y="105.3">2</text>
<text x="27.2" y="102.7">3</text>
<text x="27.2" y="107.8">4</text>
<text x="113.6" y="104">25</text>
<text x="160.6" y="104">40</text>
<text x="160.6" y="106.5">41</text>
<text x="177.7" y="104">1</text>
<text x="209.5" y="104">1</text>
<text x="18.9" y="113.2" transform="rotate(-90 18.9 113.2)">SH</text>
<text x="21.5" y="112.5" transform="rotate(-90 21.5 112.5)">5</text>
<text x="138.3" y="113.7" transform="rotate(-90 138.3 113.7)">57</text>
<text x="22.8" y="123.1">1</text>
<text x="22.8" y="125.6">2</text>
<text x="22.8" y="128.1">3</text>
<text x="10.2" y="136">C</text>
<text x="285.2" y="136">C</text>
<text x="10.2" y="186">D</text>
<text x="285.2" y="186">D</text>
<text x="35" y="200">1</text>
<text x="85" y="200">2</text>
<text x="135" y="200">3</text>
<text x="185" y="200">4</text>
<text x="235" y="200">5</text>
<text x="285" y="200">6</text>
</g>
<g font-size="1.3">
<text x="48.2" y="105.3">USB_D-</text>
<text x="52" y="102.7">USB_D+</text>
</g>
<g font-size="1" fill="#008484">
<text x="97.4" y="53.1">2</text>
<text x="97.4" y="50.6">3</text>
<text x="97.4" y="55.6">1</text>
<text x="97.4" y="58.2">0</text>
</g>
</svg>
